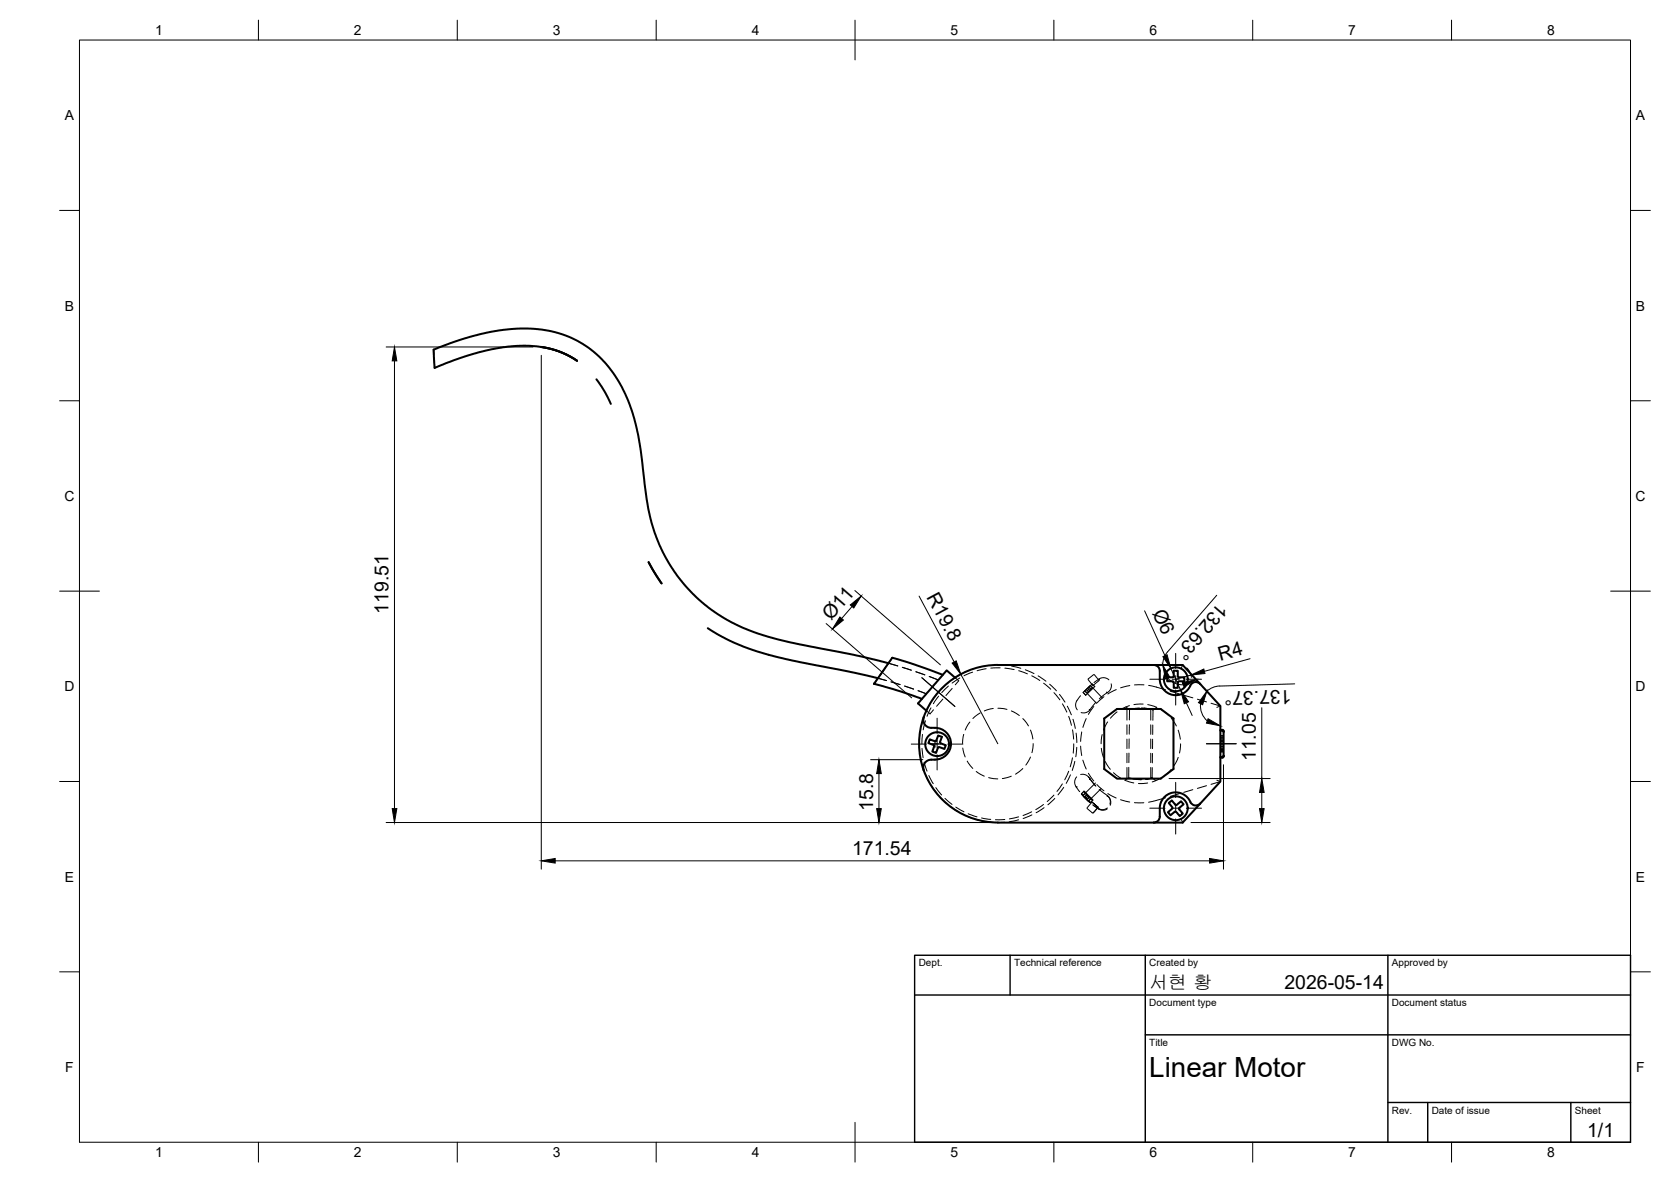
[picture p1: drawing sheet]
<svg xmlns="http://www.w3.org/2000/svg" width="420mm" height="297mm" viewBox="0 0 420 297" stroke-linecap="round" stroke-linejoin="round" font-family="sans-serif">
<!-- layer: Visible -->
<g fill="none" stroke="#000" stroke-width=".51">
<path d="M136.1 87.2l2.5 .5 2.6 .9 3.9 2.1-2.4-1.4-1.9-.9-2-.7zM145.1 90.7l-3.6-2-3.6-1.2-2.9-.5-4.9-.1-3.8 .4-6 1.3-6.1 1.9-4.9 2-.3-4.5a52.5 52.5 0 0 1 27.2-5.2l3.2 .6 3.6 1.2 3.4 1.7 2.6 1.9 3 2.8 2.2 2.8 2 3.2 1.6 3.4a62 62 0 0 1 4 18.6 54.7 54.7 0 0 0 3.9 17.6l1.3 2.9 2 3.3 1.6 2.3 2.5 2.9 2 2.1 2.9 2.5 3.4 2.3 3.1 1.7a70.8 70.8 0 0 0 20.3 6.1l11.8 2.3 6.8 1.7M150 95.3l2 3 1.6 3.2M163.1 141.3l3.2 5.3zM178 157.9a59.5 59.5 0 0 0 22.1 8.3l12.9 2.5 7.7 1.7M237.1 169.6l-7.9-2.9-4.9-1.4-4.5 6.5 6.8 2 5.2 1.8M240.1 170.3l-2.1-1.8-.1 .1-7.1 8.2 2.1 1.8M250.9 167.1h46.5l9.5 10.3v19l-9.5 10.3h-46.5M250.9 167.1a19.8 19.8 0 0 0-18.6 13.1M290.1 167.1a1.49 1.49 0 0 1 1.5 1.5 5.9 5.9 0 0 0 .9 4.6 4.1 4.1 0 0 0 7-1.2l.6-.5 .7-.1 1 .5M295.1 168.6h.4a.48 .48 0 0 1 .6 0 .48 .48 0 0 1 0 .7l.1 .8 .8 .1a.53 .53 0 0 1 .6 0 .53 .53 0 0 1 .2 .6 .39 .39 0 0 1-.2 .4 .39 .39 0 0 1-.4 0h-.9l-.2 .9a.51 .51 0 0 1 0 .6 .51 .51 0 0 1-.6 .2 .39 .39 0 0 1-.4-.2 .39 .39 0 0 1 0-.5v-.8l-.8-.2a.52 .52 0 0 1-.7 0 .52 .52 0 0 1-.1-.6 .4 .4 0 0 1 .2-.4 .4 .4 0 0 1 .4 0l1-.1zM232.3 180.2a19.8 19.8 0 0 0 18.6 26.5"/>
<path d="M232.3 180.2a2 2 0 0 0 1.9 2.7 4.1 4.1 0 0 1 4.9 4 4.1 4.1 0 0 1-5 4 2 2 0 0 0-1.8 2.7M233.8 185.8l1.4 .5 .4-.7a.51 .51 0 0 1 .2-.6 .51 .51 0 0 1 .7 0 .39 .39 0 0 1 .3 .4 .39 .39 0 0 1-.2 .4l-.2 .9 .7 .3a.51 .51 0 0 1 .6 .2 .51 .51 0 0 1-.1 .7 .39 .39 0 0 1-.3 .3 .39 .39 0 0 1-.4-.2l-1-.2-.3 .7a.52 .52 0 0 1-.2 .6 .52 .52 0 0 1-.6-.1 .4 .4 0 0 1-.3-.3 .4 .4 0 0 1 .1-.4l.3-1-.7-.3a.52 .52 0 0 1-.6-.2 .52 .52 0 0 1 0-.6zM277.6 180.6l3.3-2.4h10.9l3.3 2.4v12.7l-3.3 2.4h-10.9l-3.3-2.4zM306.9 183.4l.6 .1 .2 .2M306.9 183.6h.6l.2 .3M307.7 183.7v6.4M307.7 190.1l-.2 .2-.6 .1M307.7 189.9l-.2 .3h-.6M291.6 205.2a1.49 1.49 0 0 1-1.5 1.5M293.9 201.8l.4-.4a.4 .4 0 0 1 .5-.1 .4 .4 0 0 1 .2 .3l.7 .7 .7-.4a.52 .52 0 0 1 .4-.4 .52 .52 0 0 1 .6 .3 .4 .4 0 0 1 .1 .5 .4 .4 0 0 1-.4 .2l-.6 .7 .4 .6a.51 .51 0 0 1 .4 .5 .51 .51 0 0 1-.4 .5 .39 .39 0 0 1-.4 .2 .39 .39 0 0 1-.3-.4l-.6-.7-.7 .5a.51 .51 0 0 1-.5 .4 .51 .51 0 0 1-.5-.4 .39 .39 0 0 1-.1-.4 .39 .39 0 0 1 .4-.3l.6-.7zM301.8 201.9a1.48 1.48 0 0 1-2.5-.4 4 4 0 0 0-4.5-2.3 4 4 0 0 0-3.2 3.9v2.1"/>
<circle cx="295.6" cy="170.7" r="3"/>
<circle cx="235.6" cy="187" r="3"/>
<circle cx="295.6" cy="203.1" r="3"/>
</g>
<!-- layer: Hidden -->
<g fill="none" stroke="#000" stroke-width=".25">
<path d="M109 87.9l.1 1.2M109.2 90.3l.1 2.2M220.4 170.9l-.6 .9M221.5 169.4l-.8 1 2.2 .6M222.5 168l-1.4 2M222.6 167.9l-1.4 1.9M223.2 166.9l.2-.2-1.2 1.7M223.4 166.7l2.3 .7M224.4 165.3l-1.2 1.7M226.3 172l-2.3-.6 2.3 .6M226.9 167.7l2.3 .7M227.5 172.4l2.2 .8"/>
<path d="M230.3 168.8l2.2 .8M230.8 173.6l2.1 .8M233.7 170l2.2 .9-2.2-.9M233.8 176.9l-1 2.1M234.1 177.9l-1 2.1M234.7 178.4l-.9 1-.9-.8M235.9 174l-1.4 1.9M236 174.9l-1.3 2M237.1 175.7l-1.6 1.8M238.5 172.4l-1.7 1.7M238.5 171.5l-1.8 1.6M239.4 173l-1.6 1.8"/>
<path d="M240.1 170.3l1 .8-.9 1M241.3 170.4l-1.9 1.3M241.4 169.5l-2 1.3M243.8 168.4l-1.3 .6M244.6 168.9l-2.2 .9M246.5 179.2l-1.9 1.4M248 168l-2.3 .6M249.7 178l-2.2 .7M250.9 178l2.3 .3M251.5 167.8l-2.4 .1M251.9 167.1l1.3 .1M252.7 167.9l2.3 .4"/>
<path d="M254.3 178.7l2 1.1M254.4 167.4l2.3 .5M256.1 168.6l2.2 .7M257.8 168.3l2.2 1M259.4 169.8l2.1 1.2M261 169.8l2 1.4M262.4 171.7l1.8 1.5M263.9 171.9l1.7 1.7M265 174.1l1.5 1.8M266.4 174.5l1.4 2M267.1 176.9l1.1 2.1M268.4 177.5l1 2.1"/>
<path d="M271.7 174.8a2.57 2.57 0 0 0-.9 3.5l.1 .1M272.4 174l2.2-2.1 .7 .6-2.3 2.2zM272.7 173.7l.6 .5 .4-.3M272.8 173.6l.6 .5M273.1 173.3l.6 .6 .3-.4-.5-.5 .5 .5M273.2 173.2l.5 .6M273.4 174.3l2.3 2.4M273.6 170.6l1.5-1.1 1.3 1.5-1.6 1.3-1.2-1.5zM273.7 172.7l.6 .6M273.8 172.6l.6 .6M273.9 178.3l.1 .1M274 178.4l-.9 .7h-1.3"/>
<path d="M274.1 172.3l.6 .6-.3 .3M274.2 172.3l-1.7 1.6M274.2 172.2l.5 .7M274.4 173.2l-.4 .3M274.6 171.9l.7 .6M274.8 172.9l2.4 2.5M275 177.6l-1.3 1.9M275.6 176.5l-1.6 1.9M276.4 170.6l.1 .2M276.4 170.6l-1.3 .9M276.4 170.6l1.1-.3 .7 .1 .6 .4M277.6 175.1l-1.8 1.6"/>
<path d="M278.3 173.9v.2M278.3 174.1l-1.9 1.5M279.4 171.9v.7l-.2 .7-.9 .8M280.7 173.3l-2.1 1.1M280.9 178.9l-1.7 1.6M283.1 177.7l.9 .6v2.6M283.4 178.2v2.8M284 177.3l-2.1 1M284.1 172.3l-2.3 .6M285.3 172.1h2.3M286.5 177.9l-2.4 .4M287 177.9l1.7 .2"/>
<path d="M287.4 176.9l-2.3 .2M287.7 178l2.2 .4M288.6 177.1l2.2 .6M288.8 172.2l4.3 1.2M289.3 178.2v2.8M290.9 177.8l-1 .6v2.6M291.9 178.3l1.8 1.3M294.2 173.7l2.3 .7M297.4 167.1l-.4 .9M297.6 174.7l2.3 .7M301.1 175.7l2.3 .7M304.5 176.7l2.4 .7-.9 .4"/>
<path d="M231.1 187.1l.2 2.4M231.4 183.6l-.2 2.4M231.5 190.7l.6 2.3M231.8 188.1l.3 2.3M231.9 184.6l-.1 2.3M232.3 180.1l-.7 2.3M232.4 191.5l.7 2.3M232.5 194.1l1 2.2M232.7 181.1l-.6 2.3M233.6 194.9l1.1 2M234.1 197.3l1.4 1.9M235.3 197.9l1.5 1.9"/>
<path d="M242.1 188l.6 2.2M242.3 184.6l-.3 2.2M243.2 191.3l1.4 1.8M243.9 181.4l-1.2 2.1M245.5 193.9l2 1.2M248.6 195.4l2.3 .3M254.3 195.1l-2.3 .6M257.2 180.6l1.4 1.8M257.2 193.1l-1.9 1.4M259.1 183.5l.6 2.2M259.1 190.3l-1.2 2M259.8 186.9l-.3 2.3"/>
<path d="M265 199.8l-1.7 1.6M267.1 197l-1.3 1.9M267.5 197.9l-1.5 1.9M268.7 180l.7 2.3M268.7 193.8l-1 2.2M269.2 194.7l-1.1 2.2M269.7 183.4l.3 2.3M269.7 190.4l-.6 2.3M269.8 180.7l.6 2.4M270 186.9l-.1 2.4M270.3 191.3l-.7 2.3M270.6 184.2l.2 2.4"/>
<path d="M270.7 195.2l-.5 1 .1 .8 .3 .7M270.7 187.8l-.2 2.4M270.8 197.7l-.1 .2-.1-.2 .9 1.3M271.7 194.6h.8l.7 .2 .8 .9M271.7 187.5l.3 2.4M271.9 199.5l1.8 1.8-1.7-1.7M272 183.9l-.3 2.4M272.2 199.9l1.7 1.6M272.3 199.9l1.4 1.4-1.1-1M272.3 191l.8 2.3M272.4 200l.5-.6 .8 .8 .5 .5-.6 .6M272.6 198.8l-.7 .7"/>
<path d="M272.8 199.3l.5 .5M272.9 199.4l-.6 .5M272.9 199.2l-.3-.4 2.2 2.3-.4-.4M273.1 180.6l-.8 2.2M273.2 199.5l-.2-.3 1.4 1.4-.3-.2M273.2 199.7l.4 .4-.6 .5M273.3 199.8l-.6 .5M273.7 194.3l1.3 2M273.7 195.2l.4 .6M274 195.7l1.5 1.9M274 195.7l.1 .1M274.1 195.8l-.2 .1"/>
<path d="M274.1 195.8l1.4 1.7-.2-.2M275.4 196.8l-2.4 2.4M275.8 197.2l1.8 1.5M276.4 198.4l2 1.5M276.9 198.2l-2.5 2.5 .4 .3-2.2-2.2 .3 .4M276.9 188.1l.6 2.2M277.1 184.6l-.2 2.3M277.9 191.4l1.3 1.9M278.5 181.4l-1 2.1M278.6 199.4l2 1.1M280 194.2l1.8 1.4M282.9 196.1l2.2 .7"/>
<path d="M283.4 182.1v2.4M283.4 185.7v2.4M283.4 189.3v2.4M283.4 192.9v2.8M283.8 192.8v2.6l-.9 .7M283.9 189.3l-.1 2.4M283.9 185.7v2.4M284 195.5l2.8 .4M284 182.1l-.1 2.4M284.8 195.7l2.3 .2M288.3 195.8l1.4-.3-1.7 .3M288.6 196.8l-2.3 .1"/>
<path d="M289.3 182.1v2.4M289.3 185.7v2.4M289.3 189.3v2.4M289.3 192.9v2.8M289.7 192.9v2.6l.9 .7M289.8 189.3v2.4M289.8 185.8v2.3M289.9 182.2l-.1 2.4M291.8 195.6l-2.1 .9M294.5 193.3l-1.7 1.6M294.5 180.5l1.3 1.9M296.2 183.5l.6 2.3"/>
<path d="M296.2 190.3l-1 2.1M296.5 199.5l-2.3 .6M296.8 186.9l-.2 2.3M299.9 198.4l-2.3 .7M303.4 197.4l-2.3 .7M306 196.1l.9 .3-2.4 .7M306.9 186.7h.8M306.9 184.9h.8M306.9 189h.8M306.9 185.2h.8M306.9 187.1h.8M306.9 188.1h.8"/>
<path d="M306.9 185.8h.8M306.9 188.6h.8M306.9 186.2h.8M306.9 187.6h.8M306.9 185.4h.8M306.9 188.3h.8M306.9 188.4h.8M306.9 186.4h.8M306.9 185.5h.8M306.9 187.5h.8M306.9 188.9h.8M306.9 187.7h.8"/>
<path d="M306.9 186.1h.8M236.2 200.2l1.7 1.6M237.6 200.6l1.8 1.5M238.8 202.6l2 1.3M240.3 202.8l2.1 1.2M241.9 204.5l2.1 1M243.4 204.5l2.3 .8M245.2 205.9l2.3 .5M246.8 205.6l2.3 .3M248.6 206.6l1.4 .1M252.6 206.7h-1.3M252.6 205.9l-2.3 .1"/>
<path d="M256.1 206l-2.3 .5M256.1 205.3l-2.3 .5M259.4 204l-2.2 .9M259.5 204.8l-2.2 .9M262.4 202.2l-2 1.3M262.5 203l-2 1.2M265.2 200.6l-1.7 1.7M272.4 200.1h.1M272.5 200.2h.1M272.6 200.2l1.3 1.3M272.6 200.2l.1 .1M272.6 200.2l-.7-.7 2.2 2.2-.4-.4 .6-.5-.5-.5"/>
<path d="M273 200.6l.6-.5 .3 .3-.6 .6M273.8 200.3l.1 .1M273.8 200.3l-.5 .6M274.2 200.7l.1 .1M274.6 201.6l-1.3 1.5 1.4 1.2 .2-.1M274.8 202.3l1.5 1M274.8 201l-.7 .7M274.8 201.1l-.7 .6M274.9 202.3a2.61 2.61 0 0 0 3.4 .8l.1-.1M276.1 202.8l-1.5-1.2 1.5 1.3M276.1 202.9l-1.2 1.3M276.3 203.3h.1"/>
<path d="M278.4 200.2v-.3l.6 .9 .1 1.3M278.4 203.3l-.9 .3-1.2-.3M278.6 200.1l.7 1.2-.2 1.1M281.7 201l2.4 .6M285.2 201.7h2.4M293.1 200.5l-4.3 1.1M297 205.8l.4 .9"/>
</g>
<!-- layer: Visible -->
<circle cx="219.8" cy="171.8" r=".25" fill="#000"/>
<!-- layer: BORDER -->
<g fill="none" stroke="#000" stroke-width=".25">
<path d="M20 10.1h390v276.9h-390zM65 5.1v5M115 5.1v5M165 5.1v5M215 5.1v10M265 5.1v5M315 5.1v5M365 5.1v5M15 52.9h5M410 52.9h5M15 100.7h5M410 100.7h5"/>
<path d="M15 148.6h10M405 148.6h10M15 196.4h5M410 196.4h5M15 244.2h5M410 244.2h5M65 287v5M115 287v5M165 287v5M215 282.1v9.9M265 287v5M315 287v5"/>
<path d="M365 287v5"/>
</g>
<!-- layer: TITLEBLOCK -->
<path d="M230 240.1h180v46.9h-180zM230 250h180M254 240.1v9.9M288 240.1v46.9M349 240.1v46.9M288 260.1h122M349 277.1h61M359 277.1v9.9M395 277.1v9.9" fill="none" stroke="#000" stroke-width=".36"/>
<!-- layer: Smart Centers -->
<g fill="none" stroke="#000" stroke-width=".25">
<path d="M231.8 170.3l8.3 7.2M289.1 170.7h3.8M294.7 170.7h1.8M295.6 164.2v3.8M295.6 169.8v1.8M295.6 173.4v3.8M298.3 170.7h3.8M229.1 187h3.8M234.2 186.9h1.8M234.7 187h1.8M235.1 186v1.8M235.6 180.5v3.8"/>
<path d="M235.6 186.1v1.8M235.6 189.7v3.8M238.3 187h3.8M295.6 196.6v3.8M303.3 186.9h7.5M289.1 203.1h3.8M294.7 203.1h1.8M295.6 202.2v1.8M295.6 205.8v3.8M298.3 203.1h3.8"/>
</g>
<!-- layer: FD_Dimensions -->
<g fill="none" stroke="#000" stroke-width=".25">
<path d="M97.1 87.2h36.9M99.2 90.7v112.5M136.1 89.3v129.1M207.7 156.7l21.5 18.7M214.2 152.4l-2.6 3M214.9 148.4l21.6 18.7M231.1 149.8l8.8 16.6M287.8 153.5l5.1 11.3M305.9 149.6l-12.3 14.2-.9 1.5-.3 1.8M241.6 169.4l9.3 17.5M293.6 170.4l1.5 1.1 1.1 .5 1.3 .1M294.4 168l2.5 5.4"/>
<path d="M298.3 176.6l1.5 3.2M298.4 167.8l.9 1.4 .3 1M299.5 169.6l-3.9 1.1M301.9 176.8a5 5 0 0 0 1.7 4.4M306.7 172.4l-1.7 .4-1.5 .9M314.3 165.5l-11.5 3.2M317.3 177.8v17.9M325.5 171.9l-18.8 .5M218.9 190.9h13.1M221 194.4v8.8M293.9 195.7h25.5M307.6 192.2v26.2"/>
<path d="M317.3 199.1v4.1M97.1 206.7h151.7M139.6 216.3h164.5M299.5 206.7h19.9"/>
</g>
<g fill="#000" stroke="#000" stroke-width=".25">
<path d="M99.2 87.2l.6 3.5h-1.2zM211.2 155.1l.9 .7-2.8 2.3zM213.8 152l2.7-2.2-1.8 3zM239.4 166.6l1-.5 1.2 3.3zM292.4 167.1l1.7 3.1-1.1 .4zM292.4 165l1.1-.5 .9 3.5zM297.3 171.6l3.4-.8-3 1.8zM296.9 173.4l2 3-1.1 .5zM303.4 173.7l-1 3.4-1.1-.5zM299.5 169.6l3.2-1.5 .3 1.2zM221 190.9l.6 3.5h-1.2zM303.8 180.6l3 1.8-3.4-.7z"/>
<path d="M317.3 195.7l.6 3.4h-1.2zM98.6 203.2h1.2l-.6 3.5zM136.1 216.3l3.5-.6v1.2zM220.4 203.2h1.2l-.6 3.5zM304.1 215.7l3.5 .6-3.5 .6zM316.7 203.2h1.2l-.6 3.5z"/>
</g>
<text font-size="7" x="289" y="270.6">Linear Motor</text>
<g font-size="4.9">
<text x="97.7" y="154.2" transform="rotate(-90 97.7 154.2)">119.51</text>
<text x="232.9" y="150" transform="rotate(62 232.9 150)">R19.8</text>
<text x="289.7" y="154" transform="rotate(66 289.7 154)">Ø6</text>
<text x="306.5" y="151.2" transform="rotate(131 306.5 151.2)">132.63°</text>
<text x="209" y="156.1" transform="rotate(-49 209 156.1)">Ø11</text>
<text x="306.8" y="166.1" transform="rotate(-15 306.8 166.1)">R4</text>
<text x="324.7" y="173.3" transform="rotate(178 324.7 173.3)">137.37°</text>
<text x="315.8" y="191.3" transform="rotate(-90 315.8 191.3)">11.05</text>
<text x="219.5" y="203.7" transform="rotate(-90 219.5 203.7)">15.8</text>
<text x="214.2" y="214.9">171.54</text>
<text x="323" y="248.5">2026-05-14</text>
<text x="399.1" y="285.7">1/1</text>
</g>
<text font-size="4.8" x="289" y="248.5">서현 황</text>
<g font-size="3.5">
<text x="39" y="8.8">1</text>
<text x="89" y="8.8">2</text>
<text x="139" y="8.8">3</text>
<text x="189" y="8.8">4</text>
<text x="239" y="8.8">5</text>
<text x="289" y="8.8">6</text>
<text x="339" y="8.8">7</text>
<text x="389" y="8.8">8</text>
<text x="16.3" y="30.2">A</text>
<text x="411.3" y="30.2">A</text>
<text x="16.3" y="78">B</text>
<text x="411.3" y="78">B</text>
<text x="16.2" y="125.9">C</text>
<text x="411.2" y="125.9">C</text>
<text x="16.2" y="173.7">D</text>
<text x="411.2" y="173.7">D</text>
<text x="16.3" y="221.6">E</text>
<text x="411.3" y="221.6">E</text>
<text x="16.4" y="269.4">F</text>
<text x="411.4" y="269.4">F</text>
<text x="39" y="290.8">1</text>
<text x="89" y="290.8">2</text>
<text x="139" y="290.8">3</text>
<text x="189" y="290.8">4</text>
<text x="239" y="290.8">5</text>
<text x="289" y="290.8">6</text>
<text x="339" y="290.8">7</text>
<text x="389" y="290.8">8</text>
</g>
<g font-size="2.5">
<text x="231" y="242.9">Dept.</text>
<text x="255" y="242.9">Technical reference</text>
<text x="289" y="242.9">Created by</text>
<text x="350" y="242.9">Approved by</text>
<text x="289" y="252.8">Document type</text>
<text x="350" y="252.8">Document status</text>
<text x="289" y="262.9">Title</text>
<text x="350" y="262.9">DWG No.</text>
<text x="350" y="279.9">Rev.</text>
<text x="360" y="279.9">Date of issue</text>
<text x="396" y="279.9">Sheet</text>
</g>
</svg>
